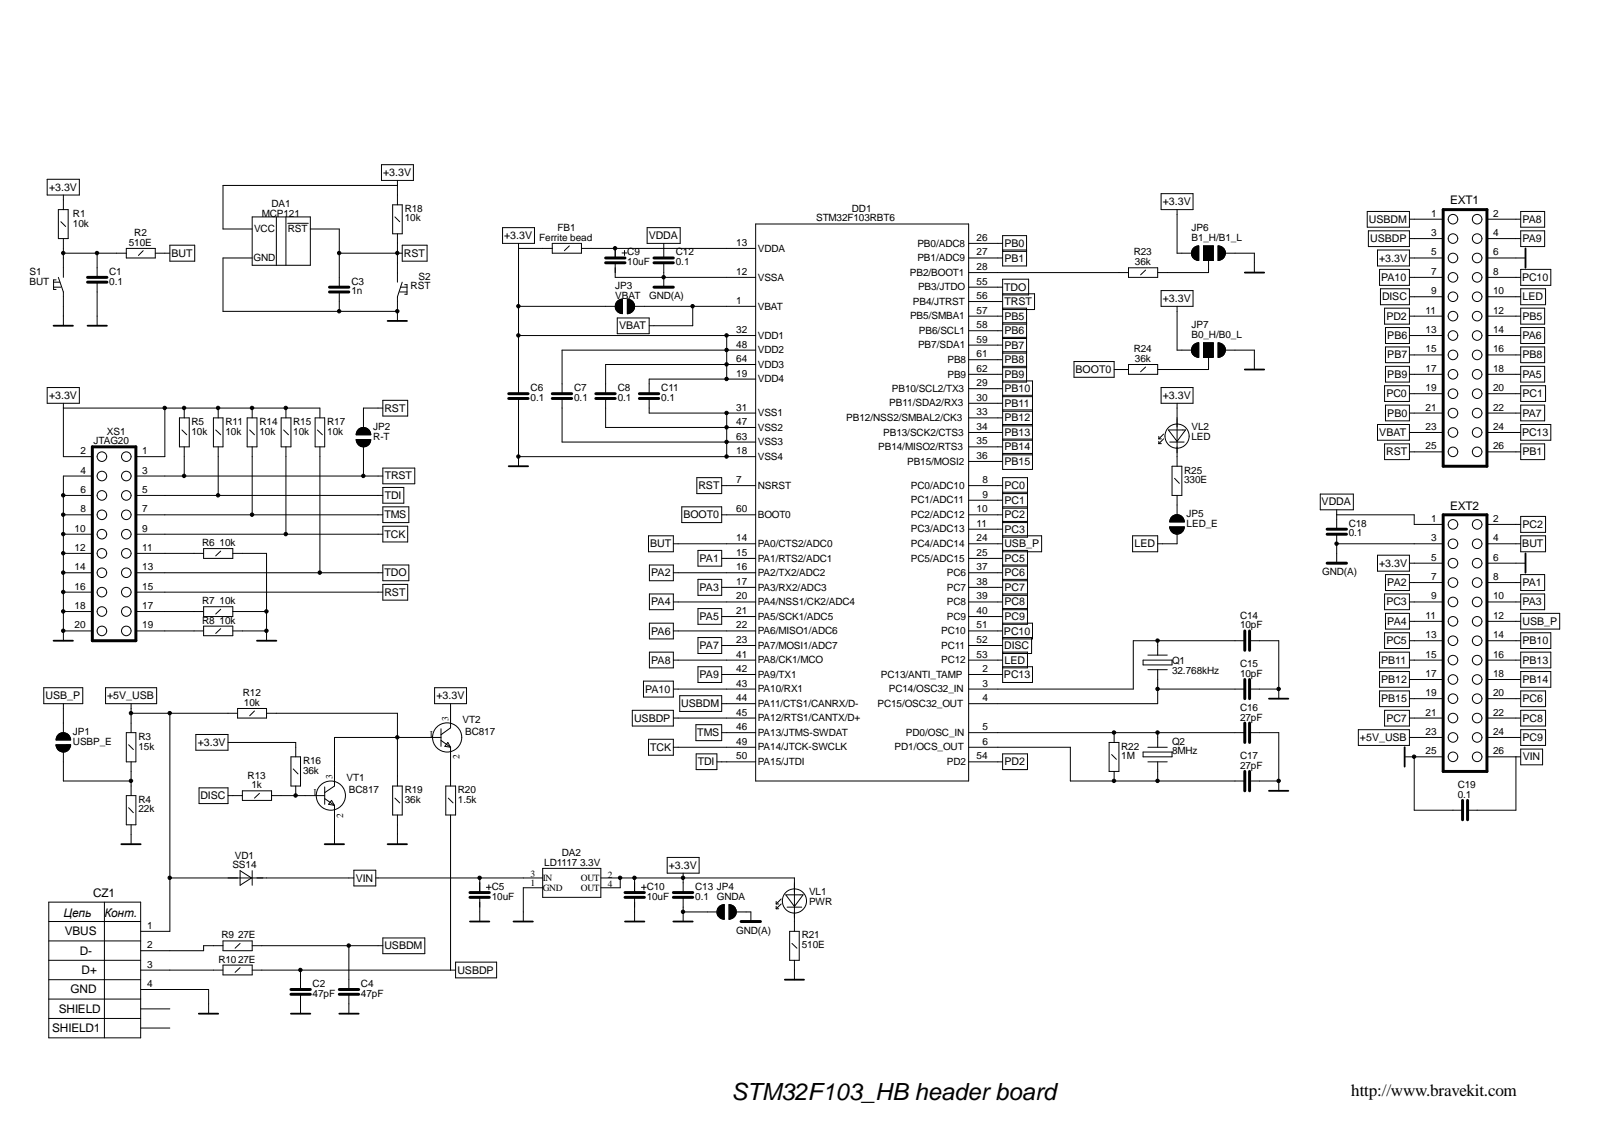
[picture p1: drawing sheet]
<svg xmlns="http://www.w3.org/2000/svg" width="297mm" height="210mm" viewBox="0 0 297 210" stroke-linecap="round" stroke-linejoin="round" font-family="sans-serif">
<g fill="none" stroke="#000" stroke-width=".19">
<path d="M8.8 33.3h5.9v2.9h-5.9zM10.8 38.9h1.9v5.4h-1.9zM11.8 36.2v2.7M70.8 30.6h5.9v2.9h-5.9zM72.9 38h1.8v5.4h-1.8zM73.8 33.5v4.5M73.8 34.4h-32.4v8.1h5.4M215.6 35.9h5.9v3h-5.9zM218.5 38.9v8.1h2.7M253.8 39.2h7.9v3h-7.9zM282.3 39.2h4.5v3h-4.5zM9.9 52.4h1.2"/>
<path d="M9.9 53.3h1.4M10.4 51.9h-.5v1.8h.5M10.8 51.5l1 2.7v6.3M11.3 41.1l.9 .9M11.8 44.3v7.2M11.8 47h11.6M18 47v4.5M18 52.4v8.1M23.4 46.1h5.4v1.8h-5.4zM26.6 46.5l-.9 .9M28.8 47h2.7M31.5 45.5h4.6v3h-4.6z"/>
<path d="M46.8 47.9h-5.4v9.9h32.4M46.8 40.3h10.8v8.9h-10.8zM51.3 40.3v8.9M53.1 40.3v8.9M53.4 41.4h3.8M57.6 42.5h5.4v10.8M63 47h11.7M63 54.2v3.6M73.3 40.3l.9 .8M73.8 43.4v9M74.2 54.2h1.4M74.4 53.3h1.2"/>
<path d="M74.7 45.5h4.6v3h-4.6zM74.7 52.4l-.9 2.7v4.5M75.1 52.8h.5v1.8h-.5M93.3 42.2h5.9v3h-5.9zM96.3 45.2v27.9M96.3 46.1h6.2M96.3 56.9h17.9M102.5 45.2h5.4v1.8h-5.4zM105.7 45.6l-.9 .9M107.9 46.1h32.4M114.2 48.8v2.7h26.1M114.2 46.1v1.8"/>
<path d="M114.6 59h5.9v2.9h-5.9zM114.6 55.9l1-.4v2.7a1.32 1.32 0 0 1-1.3-.8 1.32 1.32 0 0 1 .3-1.5zM115.5 46.9h.9M115.6 55.5a1.35 1.35 0 0 0-1.4 1.4 1.35 1.35 0 0 0 1.4 1.3v-2.7M115.9 46.5v.9M116.5 55.5a1.35 1.35 0 0 1 1.3 1.4 1.35 1.35 0 0 1-1.3 1.3v-2.7M116.5 55.5a1.38 1.38 0 0 1 1.3 1.4 1.38 1.38 0 0 1-1.3 1.4zM117.8 56.9h22.5M120.1 42.2h6.2v3h-6.2zM123.2 45.2v2.7M123.2 48.8v4.5M128.6 56.9v3.6h-8.1"/>
<path d="M140.3 41.6h39.5v103.3h-39.5zM179.8 47.9h6.3M179.8 50.6h29.7M179.8 58.7h6.3M179.8 53.3h6.3M179.8 45.2h6.3M179.8 56h6.3M186.1 57.2h4.5v13.7h-4.5M186.1 46.4h4.5M186.1 43.7h4.5v5.7h-4.5zM186.1 54.7h4.9v-2.9h-4.9v35.3h5.6v-16.4h-5.6M186.1 59.9h4.5"/>
<path d="M186.1 54.5h6v2.9h-6M186.1 46.7h4.5M209.5 49.7h5.4v1.8h-5.4zM212.7 50.1l-1 .9M215.6 53.9h5.9v3h-5.9zM218.5 56.9v8.1h2.7M221.6 46l.5-.3 .4-.1v2.7a1.34 1.34 0 0 1-1.2-.8 1.34 1.34 0 0 1 .3-1.5zM221.7 45.9l.8-.3v2.7a1.36 1.36 0 0 1-1.2-.9 1.36 1.36 0 0 1 .4-1.5zM223.4 45.6h1.9v2.7h-1.9zM224.4 48.3v2.3h-9.5M226.1 45.6a1.35 1.35 0 0 1 1.4 1.4 1.35 1.35 0 0 1-1.4 1.3zM227.5 47h5.4v3.6"/>
<path d="M254 42.8h7.7v3h-7.7zM255.7 46.4h6v3h-6zM256.1 50h5.6v3h-5.6zM256.3 53.6h5.4v3h-5.4zM257 57.2h4.7v3h-4.7zM261.7 47.9h6.2M261.7 51.5h6.2M261.7 58.7h6.2M261.7 40.7h6.2M261.7 44.3h6.2M261.7 55.1h6.2M276.1 47.9h7.1"/>
<path d="M276.1 51.5h6.2M276.1 58.7h6.2M276.1 40.7h6.2M276.1 44.3h6.2M276.1 55.1h6.2M282.3 57.2h4.5v3h-4.5zM282.3 50h5.6v3h-5.6zM282.3 42.8h4.5v3h-4.5zM282.3 53.6h4.6v3h-4.6zM8.8 71.9h5.9v2.9h-5.9zM11.8 74.8v10h5.3M11.8 75.7h47.6v1.9"/>
<path d="M30.6 75.7v9.1h-5.4M33.3 77.6h1.8v5.3h-1.8zM33.8 79.8l.9 .9M34.2 75.7v1.9M39.6 77.6h1.8v5.3h-1.8zM40 79.8l1 .9M40.5 75.7v1.9M45.9 77.6h1.8v5.3h-1.8zM46.4 79.8l.8 .9M46.8 75.7v1.9M52.2 77.6h1.8v5.3h-1.8zM52.7 79.8l.8 .9"/>
<path d="M53.1 75.7v1.9M58.5 77.6h1.8v5.3h-1.8zM58.9 79.8l1 .9M66.4 79.8a1.38 1.38 0 0 1 1.5-.4 1.38 1.38 0 0 1 .9 1.3h-2.7zM66.7 79.6a1.36 1.36 0 0 1 2.1 1.1h-2.7l.1-.4zM71.1 75.7h-3.6v3.6M71.1 74.3h4.6v2.9h-4.6zM96.3 74v12.5M96.3 62.3h44M104.3 74v8h36M112.4 74v5.3h27.9M120.5 74v2.7h19.8"/>
<path d="M134.9 62.3v8.1M134.9 76.7v8.1M140.3 65h-36v8.1M140.3 67.6h-27.9v5.5M140.3 70.4h-19.8v2.7M179.8 74.8h6.3M179.8 69.5h6.3M179.8 77.6h6.3M179.8 64.1h6.3M179.8 72.1h6.3M179.8 66.8h6.3M179.8 61.4h6.3"/>
<path d="M186.1 78.8h5.6M186.1 68h4.5M186.1 60.2h4.5M186.1 73.4h5.6M186.1 76.3h5.6M186.1 62.6h4.5M186.1 65.5h4.5M186.1 76.1h5.6M186.1 79h5.6M186.1 73.6h5.6M186.1 65.3h4.5M186.1 68.2h4.5"/>
<path d="M186.1 62.8h4.5M199.4 67.1h7.4v2.9h-7.4zM206.8 68.6h2.7M209.5 67.6h5.4v1.9h-5.4zM212.7 68.1l-1 .9M215.6 71.9h5.9v2.9h-5.9zM216.9 79.8h3.2l-1.6 2.1zM218.5 74.8v11.7M221.6 64l.9-.4v2.7a1.35 1.35 0 0 1-1.2-.8 1.35 1.35 0 0 1 .3-1.5zM222.5 66.3v-2.7a1.35 1.35 0 0 0-1.3 1.4 1.35 1.35 0 0 0 1.3 1.3M223.4 63.6h1.9v2.7h-1.9zM224.4 66.3v2.3h-9.5"/>
<path d="M226.1 63.6a1.35 1.35 0 0 1 1.4 1.4 1.35 1.35 0 0 1-1.4 1.3zM226.1 66.3v-2.7a1.35 1.35 0 0 1 1.4 1.4 1.35 1.35 0 0 1-1.4 1.3M227.5 65h5.4v3.6M255.7 78.8h6v2.9h-6zM257 71.6h4.7v2.9h-4.7zM257.2 60.8h4.5v3h-4.5zM257.2 64.4h4.5v2.9h-4.5zM257.2 68h4.5v2.9h-4.5zM257.2 75.2h4.5v2.9h-4.5zM261.7 73.1h6.2M261.7 69.5h6.2M261.7 62.3h6.2"/>
<path d="M261.7 76.7h6.2M261.7 65.9h6.2M276.1 73.1h6.2M276.1 69.5h6.2M276.1 62.3h6.2M276.1 76.7h6.2M276.1 65.9h6.2M282.3 78.8h5.6v2.9h-5.6zM282.3 71.6h4.6v2.9h-4.6zM282.3 68h4.5v2.9h-4.5zM282.3 60.8h4.5v3h-4.5zM282.3 64.4h4.5v2.9h-4.5z"/>
<path d="M282.3 75.2h4.5v2.9h-4.5zM11.8 95.5h5.3M11.8 91.9h5.3M11.8 99.1h5.3M17.1 88.3h-5.3v30.6M25.2 88.3h45.9M25.2 95.5h45.9M25.2 91.9h45.9M25.2 99.1h45.9M34.2 82.9v5.4M40.5 82.9v9M46.8 82.9v12.6"/>
<path d="M53.1 82.9v16.2M59.4 82.9v23.4M66.1 81.6h2.7a1.36 1.36 0 0 1-1.3 1.3 1.36 1.36 0 0 1-1.4-1.3zM66.1 81.6h2.7a1.35 1.35 0 0 1-1.3 1.3 1.35 1.35 0 0 1-1.4-1.3zM67.5 82.9v5.4M71.1 86.9h5.9v2.9h-5.9zM71.1 90.5h3.9v2.9h-3.9zM71.1 94.1h4.8v2.9h-4.8zM71.1 97.7h4.6v2.9h-4.6zM96.3 84.8h44M120.4 99.4h4.6v3h-4.6zM126.6 94.1h7.4v2.9h-7.4z"/>
<path d="M129.4 88.6h4.6v3h-4.6zM134 95.5h6.3M134 90.1h6.3M179.8 95.5h6.3M179.8 90.1h6.3M179.8 80.3h6.3M179.8 82.9h6.3M179.8 85.6h6.3M179.8 98.2h6.3M179.8 92.8h6.3M186.1 94.1h4.7M186.1 97h4.7"/>
<path d="M186.1 99.7h4.7v-11.1h-4.7v38.1h5.6v-3h-5.6M186.1 91.6h4.7M186.1 81.7h5.6M186.1 99.4h7.3v3h-7.3M186.1 84.2h5.6M186.1 96.8h4.7M186.1 91.4h4.7M186.1 94.3h4.7M186.1 81.5h5.6M186.1 84.4h5.6M210.3 99.4h4.6v3h-4.6zM215.1 82.3h.5"/>
<path d="M215.1 81v.4M215.1 81.9v.4M215.1 81.4h.5M216 81.4l-.9 .9M216 80.6l-.9 .8M217.1 97.8h2.8a1.38 1.38 0 0 1-1.4 1.3 1.38 1.38 0 0 1-1.4-1.3zM217.2 97.8h2.7a1.35 1.35 0 0 1-1.4 1.3 1.35 1.35 0 0 1-1.3-1.3zM217.2 82h2.6M217.5 96a1.38 1.38 0 0 1 1.5-.4 1.38 1.38 0 0 1 .9 1.3h-2.7zM217.6 86.5h1.8v5.4h-1.8zM217.7 95.8a1.36 1.36 0 0 1 2.2 1.1h-2.7v-.5zM218.1 88.8l.8 .9"/>
<path d="M218.5 99.1v1.8h-3.6M218.5 91.9v3.6M245.1 91.7h6.1v2.9h-6.1zM248.2 94.6v3.6M248.2 99.1v5.4M248.2 95.5h14.3v1.8h5.4M257 82.4h4.7v2.9h-4.7zM261.7 83.9h6.2M261.7 80.3h6.2M276.1 83.9h6.2M276.1 80.3h6.2M276.1 97.3h6.2"/>
<path d="M282.3 82.4h4.5v2.9h-4.5zM282.3 95.8h4.6v3h-4.6zM282.3 99.4h4.6v3h-4.6zM11.8 117.1h5.3M11.8 113.5h5.3M11.8 102.7h5.3M11.8 106.3h5.3M11.8 109.9h5.3M25.2 117.1h12.6M25.2 113.5h12.6M25.2 102.7h12.6M25.2 106.3h45.9"/>
<path d="M25.2 109.9h45.9M37.8 101.8h5.4v1.8h-5.4zM37.8 112.6h5.4v1.8h-5.4zM37.8 116.2h5.4v1.8h-5.4zM41 116.7l-1 .9M41 102.3l-1 .9M41 113.1l-1 .9M43.2 102.7h6.3v16.2M43.2 117.1h6.3M43.2 113.5h6.3M71.1 104.9h4.8v2.9h-4.8zM71.1 108.5h4.6v2.9h-4.6z"/>
<path d="M120.6 104.9h4.4v2.9h-4.4zM120.6 110.2h4.4v3h-4.4zM120.6 115.7h4.4v2.9h-4.4zM125 100.9h15.3M125 117.1h15.3M125 106.3h15.3M125 111.7h15.3M129.6 102.2h4.4v2.9h-4.4zM129.6 107.5h4.4v3h-4.4zM129.6 112.9h4.4v3h-4.4zM129.6 118.3h4.4v3h-4.4zM134 119.8h6.3"/>
<path d="M134 114.4h6.3M134 109h6.3M134 103.6h6.3M179.8 100.9h6.3M179.8 117.1h6.3M179.8 106.3h6.3M179.8 111.7h6.3M179.8 119.8h6.3M179.8 114.4h6.3M179.8 109h6.3M179.8 103.6h6.3M186.1 104.9h4.7"/>
<path d="M186.1 107.8h4.7M186.1 110.2h4.7M186.1 113.2h4.7M186.1 118.3h5.4v3h-5.4M186.1 112.9h4.7M186.1 102.2h4.7v13.7h-4.7M186.1 107.5h4.7M186.1 110.5h4.7M186.1 105.1h4.7M186.1 115.7h5.6v2.9h-5.6M214.9 118.9v2.7M231.1 118.9h-20.7v9h-30.6"/>
<path d="M232 118.9h5.4v10.8M248.2 100.9h19.7M255.7 103h6v3h-6zM257 110.2h4.7v3h-4.7zM257 117.4h4.7v3h-4.7zM257.2 106.6h4.5v3h-4.5zM257.2 113.8h4.5v3h-4.5zM261.7 104.5h6.2M261.7 111.7h6.2M261.7 118.9h6.2M261.7 115.3h6.2M261.7 108.1h6.2"/>
<path d="M276.1 100.9h6.2M276.1 104.5h7.1M276.1 111.7h6.2M276.1 118.9h6.2M276.1 115.3h6.2M276.1 108.1h6.2M282.3 110.2h4.5v3h-4.5zM282.3 106.6h4.5v3h-4.5zM282.3 113.8h7.3v3h-7.3zM282.3 117.4h5.6v3h-5.6zM8.1 127.6h7.3v3h-7.3zM10.4 138.3l2.7-.1a1.38 1.38 0 0 1-1.3 1.4 1.38 1.38 0 0 1-1.4-1.3z"/>
<path d="M10.7 136.5a1.35 1.35 0 0 1 1.5-.4 1.35 1.35 0 0 1 .9 1.2h-2.7zM11.8 130.6v5.4M11.8 139.6v5.3h12.5M13.1 137.3h-2.7a1.35 1.35 0 0 1 1.4-1.3 1.35 1.35 0 0 1 1.3 1.3M13.1 138.2h-2.7a1.35 1.35 0 0 0 1.4 1.4 1.35 1.35 0 0 0 1.3-1.4M19.6 127.6h9.5v3h-9.5zM23.4 136h1.8v5.4h-1.8zM23.9 138.2l.9 .9M24.3 130.6v5.4M24.3 132.4h19.8M31.5 132.4v40.4h-5.4M36.4 136.3h5.9v2.9h-5.9z"/>
<path d="M42.3 137.8h12.6v2.7M44.1 131.5h5.4v1.8h-5.4zM47.2 132l-.8 .8M49.5 132.4h24.3v13.5M80.7 127.6h5.9v3h-5.9zM81.9 136.9h-19.8v9l-1.8 1.2M81.9 137.4l1.7 1.3M81.9 135.3v3.2M83.1 137.8l.5 .9-1-.2zM83.6 130.6v4.5l-1.7 1.3M83.6 138.7v7.2M117.4 131.8h7.6v2.9h-7.6z"/>
<path d="M119.5 126.4h5.5v3h-5.5zM120.4 137.2h4.6v3h-4.6zM120.6 121h4.4v3h-4.4zM125 138.7h15.3M125 133.3h15.3M125 127.9h15.3M125 122.5h15.3M126.2 129.1h7.8v2.9h-7.8zM129.2 134.5h4.8v3h-4.8zM129.2 139.9h3.9v2.9h-3.9zM129.6 123.7h4.4v3h-4.4zM134 130.6h6.3"/>
<path d="M134 136h6.3M134 125.2h6.3M179.8 138.7h18.9v6.2h32.4M179.8 122.5h6.3M179.8 136h51.3M179.8 125.2h6.3M186.1 121h4.7v3h-4.7M186.1 139.9h4.7v2.9h-4.7zM205.9 137.8h1.8v5.4h-1.8zM206.8 136v1.8M212.2 122.5h5.4v.9h-5.4zM212.2 139.6h5.4v.9h-5.4z"/>
<path d="M213.1 138.7h3.6M213.1 121.6h3.6M213.1 124.3h3.6M214.9 124.3v6.3h-35.1M214.9 136v2.7M214.9 127.9h16.2M232 136h5.4v10.8M232 127.9h5.4M252.2 135.4h9.5v2.9h-9.5zM256.1 121h5.6v3h-5.6zM256.1 124.6h5.6v3h-5.6zM256.1 128.2h5.6v2.9h-5.6z"/>
<path d="M257 131.8h4.7v2.9h-4.7zM261.7 136.9h6.2M261.7 133.3h6.2M261.7 122.5h6.2M261.7 129.7h6.2M261.7 126.1h6.2M276.1 136.9h6.2M276.1 133.3h6.2M276.1 122.5h6.2M276.1 129.7h6.2M276.1 126.1h6.2M282.3 131.8h4.6v2.9h-4.6z"/>
<path d="M282.3 121h5.6v3h-5.6zM282.3 124.6h5.6v3h-5.6zM282.3 128.2h4.6v2.9h-4.6zM282.3 135.4h4.6v2.9h-4.6zM282.3 139h4.1v2.9h-4.1zM23.4 147.7h1.8v5.4h-1.8zM23.9 149.9l.9 .9M24.3 141.4v6.3M24.3 153.1v3.6M37 146.2h5.3v2.9h-5.3zM42.3 147.7h2.7M45 146.8h5.4v1.7h-5.4z"/>
<path d="M48.2 147.2l-1 .9M50.4 147.7h9.9M54 140.5h1.8v5.4h-1.8zM54.4 142.7l.9 .9M54.9 145.9v1.8M60.3 148.2l1.8 1.3M60.3 146v3.3M61.5 148.5l.6 1-1.1-.2zM62.1 149.5v7.2M72.9 145.9h1.8v5.4h-1.8zM73.3 148.1l.9 .9M73.8 151.3v5.4"/>
<path d="M82.8 145.9h1.8v5.4h-1.8zM83.2 148.1l.9 .9M83.6 151.3v28.7M123.9 159.1h5.9v3h-5.9zM133.1 141.4h7.2M179.8 141.4h6.3M206.4 140l.9 .9M206.8 143.2v1.7M213.1 141.4h3.6M214.9 141.4v3.5M232 144.9h5.4M260.8 140.5h7.1"/>
<path d="M262.5 140.5v9.9h9M276.1 140.5h6.2M281.4 140.5v9.9h-8.9M9.1 174.6h17M9.1 178.2h17M9.1 167.4h17v25.2h-17zM9.1 171h17M19.4 167.4v25.2M31.5 162.9h34.2M41.4 175.5h-3.6v.9h-11.7M41.4 174.6h5.4v1.8h-5.4zM41.4 179.1h5.4v1.8h-5.4z"/>
<path d="M44.6 179.6l-1 .9M44.6 161.6l2.1 1.3-2.1 1.4zM44.6 175.1l-1 .9M46.8 175.5h24.3M46.8 161.6v2.7M64.8 175.5v8.1M65.7 161.5h4.1v2.9h-4.1zM69.8 162.9h30.9M71.1 174.1h7.8v2.9h-7.8zM84.6 178.6h7.6v2.9h-7.6zM89.1 162.9v2.8M89.1 166.5v4.5"/>
<path d="M90.3 164.7h.9M90.8 164.2v.9M100.7 164.8h-3.5v6.2M100.7 161.2h10.8v5.3h-10.8zM111.5 162.9h36v9.9M115.1 162.9v1.9h-3.6M117.8 162.9v2.8M117.8 166.5v4.5M119.1 164.7h.9M119.5 164.2v.9M126.8 162.1v3.6M126.8 166.5v4.5"/>
<path d="M126.8 169.2h6.3M133.3 168.4l.7-.4 .4-.1v2.7a1.36 1.36 0 0 1-1.1-2.2zM133.5 168.3l.5-.3 .4-.1v2.7a1.35 1.35 0 0 1-1.2-.8 1.35 1.35 0 0 1 .3-1.5zM135.3 167.9a1.35 1.35 0 0 1 1.4 1.3 1.35 1.35 0 0 1-1.4 1.4zM135.4 167.9a1.36 1.36 0 0 1 1.3 1.3 1.36 1.36 0 0 1-1.3 1.4zM136.7 169.2h2.7v1.8M144.1 168.7h.5M144.1 167.3v.5M144.1 168.2v.5M144.1 167.8h.5M145 167.8l-.9 .9M145 166.8l-.9 1"/>
<path d="M145.9 166.1h3.2l-1.6 2.1zM146.1 168.4h2.7M146.6 172.8h1.8v5.4h-1.8zM147 175.1l1 .9M147.5 178.2v3.6M9.1 189h17M9.1 181.8h17M9.1 185.4h17M26.1 183.6h12.6v4.5M26.1 180h15.3M26.1 187.2h5.4M26.1 190.8h5.4"/>
<path d="M46.8 180h37.8M55.8 180v3.6M55.8 184.5v3.6M64.8 184.5v3.6"/>
<circle cx="11.7" cy="47" r=".32"/>
<circle cx="18" cy="47" r=".32"/>
<circle cx="63" cy="47" r=".32"/>
<circle cx="63" cy="57.8" r=".32"/>
<circle cx="73.8" cy="47" r=".32"/>
<circle cx="73.8" cy="57.8" r=".32"/>
<circle cx="96.2" cy="56.8" r=".32"/>
<circle cx="114.2" cy="46.1" r=".32"/>
<circle cx="123.2" cy="51.5" r=".32"/>
<circle cx="128.6" cy="56.8" r=".32"/>
<circle cx="269.7" cy="51.5" r=".89"/>
<circle cx="269.7" cy="58.7" r=".89"/>
<circle cx="269.7" cy="44.3" r=".89"/>
<circle cx="269.7" cy="40.7" r=".89"/>
<circle cx="269.7" cy="55.1" r=".89"/>
<circle cx="269.7" cy="47.9" r=".89"/>
<circle cx="274.2" cy="58.7" r=".89"/>
<circle cx="274.2" cy="51.5" r=".89"/>
<circle cx="274.2" cy="55.1" r=".89"/>
<circle cx="274.2" cy="44.3" r=".89"/>
<circle cx="274.2" cy="40.7" r=".89"/>
<circle cx="274.2" cy="47.9" r=".89"/>
<circle cx="30.6" cy="75.7" r=".32"/>
<circle cx="34.2" cy="75.7" r=".32"/>
<circle cx="40.5" cy="75.7" r=".32"/>
<circle cx="46.8" cy="75.7" r=".32"/>
<circle cx="53.1" cy="75.7" r=".32"/>
<circle cx="96.2" cy="62.2" r=".32"/>
<circle cx="134.9" cy="79.3" r=".32"/>
<circle cx="134.9" cy="76.6" r=".32"/>
<circle cx="134.9" cy="70.3" r=".32"/>
<circle cx="134.9" cy="67.6" r=".32"/>
<circle cx="134.9" cy="62.2" r=".32"/>
<circle cx="134.9" cy="65" r=".32"/>
<circle cx="269.7" cy="62.3" r=".89"/>
<circle cx="269.7" cy="73.1" r=".89"/>
<circle cx="269.7" cy="76.7" r=".89"/>
<circle cx="269.7" cy="65.9" r=".89"/>
<circle cx="269.7" cy="69.5" r=".89"/>
<circle cx="274.2" cy="73.1" r=".89"/>
<circle cx="274.2" cy="62.3" r=".89"/>
<circle cx="274.2" cy="65.9" r=".89"/>
<circle cx="274.2" cy="76.7" r=".89"/>
<circle cx="274.2" cy="69.5" r=".89"/>
<circle cx="11.7" cy="95.5" r=".32"/>
<circle cx="11.7" cy="91.9" r=".32"/>
<circle cx="11.7" cy="99.1" r=".32"/>
<circle cx="18.9" cy="99.1" r=".89"/>
<circle cx="18.9" cy="91.9" r=".89"/>
<circle cx="18.9" cy="84.7" r=".89"/>
<circle cx="18.9" cy="88.3" r=".89"/>
<circle cx="18.9" cy="95.5" r=".89"/>
<circle cx="23.4" cy="99.1" r=".89"/>
<circle cx="23.4" cy="88.3" r=".89"/>
<circle cx="23.4" cy="84.7" r=".89"/>
<circle cx="23.4" cy="91.9" r=".89"/>
<circle cx="23.4" cy="95.5" r=".89"/>
<circle cx="34.2" cy="88.3" r=".32"/>
<circle cx="40.5" cy="91.9" r=".32"/>
<circle cx="46.8" cy="95.5" r=".32"/>
<circle cx="53.1" cy="99.1" r=".32"/>
<circle cx="67.5" cy="88.3" r=".32"/>
<circle cx="96.2" cy="84.7" r=".32"/>
<circle cx="134.9" cy="84.7" r=".32"/>
<circle cx="134.9" cy="82" r=".32"/>
<circle cx="218.5" cy="80.9" r="2.25"/>
<circle cx="269.7" cy="83.9" r=".89"/>
<circle cx="269.7" cy="80.3" r=".89"/>
<circle cx="269.7" cy="97.3" r=".89"/>
<circle cx="274.2" cy="80.3" r=".89"/>
<circle cx="274.2" cy="97.3" r=".89"/>
<circle cx="274.2" cy="83.9" r=".89"/>
<circle cx="11.7" cy="109.9" r=".32"/>
<circle cx="11.7" cy="102.7" r=".32"/>
<circle cx="11.7" cy="113.5" r=".32"/>
<circle cx="11.7" cy="117.1" r=".32"/>
<circle cx="11.7" cy="106.3" r=".32"/>
<circle cx="18.9" cy="106.3" r=".89"/>
<circle cx="18.9" cy="109.9" r=".89"/>
<circle cx="18.9" cy="102.7" r=".89"/>
<circle cx="18.9" cy="117.1" r=".89"/>
<circle cx="18.9" cy="113.5" r=".89"/>
<circle cx="23.4" cy="109.9" r=".89"/>
<circle cx="23.4" cy="106.3" r=".89"/>
<circle cx="23.4" cy="117.1" r=".89"/>
<circle cx="23.4" cy="102.7" r=".89"/>
<circle cx="23.4" cy="113.5" r=".89"/>
<circle cx="49.5" cy="117.1" r=".32"/>
<circle cx="49.5" cy="113.5" r=".32"/>
<circle cx="59.4" cy="106.3" r=".32"/>
<circle cx="214.9" cy="118.9" r=".32"/>
<circle cx="248.1" cy="100.9" r=".32"/>
<circle cx="269.7" cy="104.5" r=".89"/>
<circle cx="269.7" cy="111.7" r=".89"/>
<circle cx="269.7" cy="115.3" r=".89"/>
<circle cx="269.7" cy="100.9" r=".89"/>
<circle cx="269.7" cy="118.9" r=".89"/>
<circle cx="269.7" cy="108.1" r=".89"/>
<circle cx="274.2" cy="104.5" r=".89"/>
<circle cx="274.2" cy="115.3" r=".89"/>
<circle cx="274.2" cy="111.7" r=".89"/>
<circle cx="274.2" cy="100.9" r=".89"/>
<circle cx="274.2" cy="118.9" r=".89"/>
<circle cx="274.2" cy="108.1" r=".89"/>
<circle cx="24.3" cy="132.3" r=".32"/>
<circle cx="31.5" cy="132.3" r=".32"/>
<circle cx="73.8" cy="136.8" r=".32"/>
<circle cx="83" cy="136.9" r="2.71"/>
<circle cx="206.8" cy="135.9" r=".32"/>
<circle cx="214.9" cy="135.9" r=".32"/>
<circle cx="214.9" cy="127.9" r=".32"/>
<circle cx="237.4" cy="127.9" r=".32"/>
<circle cx="269.7" cy="126.1" r=".89"/>
<circle cx="269.7" cy="129.7" r=".89"/>
<circle cx="269.7" cy="133.3" r=".89"/>
<circle cx="269.7" cy="122.5" r=".89"/>
<circle cx="269.7" cy="136.9" r=".89"/>
<circle cx="274.2" cy="126.1" r=".89"/>
<circle cx="274.2" cy="133.3" r=".89"/>
<circle cx="274.2" cy="136.9" r=".89"/>
<circle cx="274.2" cy="129.7" r=".89"/>
<circle cx="274.2" cy="122.5" r=".89"/>
<circle cx="24.3" cy="144.9" r=".32"/>
<circle cx="54.9" cy="147.6" r=".32"/>
<circle cx="61.4" cy="147.7" r="2.71"/>
<circle cx="206.8" cy="144.9" r=".32"/>
<circle cx="214.9" cy="144.9" r=".32"/>
<circle cx="237.4" cy="144.9" r=".32"/>
<circle cx="262.5" cy="140.4" r=".32"/>
<circle cx="269.7" cy="140.5" r=".89"/>
<circle cx="274.2" cy="140.5" r=".89"/>
<circle cx="31.5" cy="162.9" r=".32"/>
<circle cx="64.7" cy="175.5" r=".32"/>
<circle cx="89" cy="162.9" r=".32"/>
<circle cx="115.1" cy="162.9" r=".32"/>
<circle cx="117.8" cy="162.9" r=".32"/>
<circle cx="126.8" cy="169.2" r=".32"/>
<circle cx="126.8" cy="162.9" r=".32"/>
<circle cx="147.5" cy="167.2" r="2.25"/>
<circle cx="55.8" cy="180" r=".32"/>
</g>
<g fill="#000">
<path d="M114.6 55.9l1-.4v2.7a1.32 1.32 0 0 1-1.3-.8 1.32 1.32 0 0 1 .3-1.5z" fill-rule="evenodd"/>
<path d="M116.5 55.5a1.38 1.38 0 0 1 1.3 1.4 1.38 1.38 0 0 1-1.3 1.4z" fill-rule="evenodd"/>
<path d="M221.6 46l.5-.3 .4-.1v2.7a1.34 1.34 0 0 1-1.2-.8 1.34 1.34 0 0 1 .3-1.5z" fill-rule="evenodd"/>
<path d="M223.4 45.6h1.9v2.7h-1.9z" fill-rule="evenodd"/>
<path d="M226.1 45.6a1.35 1.35 0 0 1 1.4 1.4 1.35 1.35 0 0 1-1.4 1.3z" fill-rule="evenodd"/>
<path d="M221.6 64l.9-.4v2.7a1.35 1.35 0 0 1-1.2-.8 1.35 1.35 0 0 1 .3-1.5z" fill-rule="evenodd"/>
<path d="M223.4 63.6h1.9v2.7h-1.9z" fill-rule="evenodd"/>
<path d="M226.1 63.6a1.35 1.35 0 0 1 1.4 1.4 1.35 1.35 0 0 1-1.4 1.3z" fill-rule="evenodd"/>
<path d="M66.1 81.6h2.7a1.36 1.36 0 0 1-1.3 1.3 1.36 1.36 0 0 1-1.4-1.3z" fill-rule="evenodd"/>
<path d="M66.4 79.8a1.38 1.38 0 0 1 1.5-.4 1.38 1.38 0 0 1 .9 1.3h-2.7z" fill-rule="evenodd"/>
<path d="M217.1 97.8h2.8a1.38 1.38 0 0 1-1.4 1.3 1.38 1.38 0 0 1-1.4-1.3z" fill-rule="evenodd"/>
<path d="M217.5 96a1.38 1.38 0 0 1 1.5-.4 1.38 1.38 0 0 1 .9 1.3h-2.7z" fill-rule="evenodd"/>
<path d="M10.4 138.3l2.7-.1a1.38 1.38 0 0 1-1.3 1.4 1.38 1.38 0 0 1-1.4-1.3z" fill-rule="evenodd"/>
<path d="M10.7 136.5a1.35 1.35 0 0 1 1.5-.4 1.35 1.35 0 0 1 .9 1.2h-2.7z" fill-rule="evenodd"/>
<path d="M133.5 168.3l.5-.3 .4-.1v2.7a1.35 1.35 0 0 1-1.2-.8 1.35 1.35 0 0 1 .3-1.5z" fill-rule="evenodd"/>
<path d="M135.4 167.9a1.36 1.36 0 0 1 1.3 1.3 1.36 1.36 0 0 1-1.3 1.4z" fill-rule="evenodd"/>
<circle cx="11.7" cy="47" r=".32"/>
<circle cx="18" cy="47" r=".32"/>
<circle cx="63" cy="47" r=".32"/>
<circle cx="63" cy="57.8" r=".32"/>
<circle cx="73.8" cy="47" r=".32"/>
<circle cx="73.8" cy="57.8" r=".32"/>
<circle cx="96.2" cy="56.8" r=".32"/>
<circle cx="114.2" cy="46.1" r=".32"/>
<circle cx="123.2" cy="51.5" r=".32"/>
<circle cx="128.6" cy="56.8" r=".32"/>
<circle cx="30.6" cy="75.7" r=".32"/>
<circle cx="34.2" cy="75.7" r=".32"/>
<circle cx="40.5" cy="75.7" r=".32"/>
<circle cx="46.8" cy="75.7" r=".32"/>
<circle cx="53.1" cy="75.7" r=".32"/>
<circle cx="96.2" cy="62.2" r=".32"/>
<circle cx="134.9" cy="79.3" r=".32"/>
<circle cx="134.9" cy="76.6" r=".32"/>
<circle cx="134.9" cy="70.3" r=".32"/>
<circle cx="134.9" cy="67.6" r=".32"/>
<circle cx="134.9" cy="62.2" r=".32"/>
<circle cx="134.9" cy="65" r=".32"/>
<circle cx="11.7" cy="95.5" r=".32"/>
<circle cx="11.7" cy="91.9" r=".32"/>
<circle cx="11.7" cy="99.1" r=".32"/>
<circle cx="34.2" cy="88.3" r=".32"/>
<circle cx="40.5" cy="91.9" r=".32"/>
<circle cx="46.8" cy="95.5" r=".32"/>
<circle cx="53.1" cy="99.1" r=".32"/>
<circle cx="67.5" cy="88.3" r=".32"/>
<circle cx="96.2" cy="84.7" r=".32"/>
<circle cx="134.9" cy="84.7" r=".32"/>
<circle cx="134.9" cy="82" r=".32"/>
<circle cx="11.7" cy="109.9" r=".32"/>
<circle cx="11.7" cy="102.7" r=".32"/>
<circle cx="11.7" cy="113.5" r=".32"/>
<circle cx="11.7" cy="117.1" r=".32"/>
<circle cx="11.7" cy="106.3" r=".32"/>
<circle cx="49.5" cy="117.1" r=".32"/>
<circle cx="49.5" cy="113.5" r=".32"/>
<circle cx="59.4" cy="106.3" r=".32"/>
<circle cx="214.9" cy="118.9" r=".32"/>
<circle cx="248.1" cy="100.9" r=".32"/>
<circle cx="24.3" cy="132.3" r=".32"/>
<circle cx="31.5" cy="132.3" r=".32"/>
<circle cx="73.8" cy="136.8" r=".32"/>
<circle cx="206.8" cy="135.9" r=".32"/>
<circle cx="214.9" cy="135.9" r=".32"/>
<circle cx="214.9" cy="127.9" r=".32"/>
<circle cx="237.4" cy="127.9" r=".32"/>
<circle cx="24.3" cy="144.9" r=".32"/>
<circle cx="54.9" cy="147.6" r=".32"/>
<circle cx="206.8" cy="144.9" r=".32"/>
<circle cx="214.9" cy="144.9" r=".32"/>
<circle cx="237.4" cy="144.9" r=".32"/>
<circle cx="262.5" cy="140.4" r=".32"/>
<circle cx="31.5" cy="162.9" r=".32"/>
<circle cx="64.7" cy="175.5" r=".32"/>
<circle cx="89" cy="162.9" r=".32"/>
<circle cx="115.1" cy="162.9" r=".32"/>
<circle cx="117.8" cy="162.9" r=".32"/>
<circle cx="126.8" cy="169.2" r=".32"/>
<circle cx="126.8" cy="162.9" r=".32"/>
<circle cx="55.8" cy="180" r=".32"/>
</g>
<g fill="none" stroke="#000" stroke-width=".34">
<path d="M72 59.6h3.6M231.1 50.6h3.6M283.2 46.1v3.6M9.9 60.5h3.6M16.3 60.5h3.6M231.1 68.6h3.6M94.4 86.5h3.6M9.9 118.9h3.6M47.7 118.9h3.6M283.2 102.7v3.6M235.6 129.7h3.6M260.8 138.7v3.6"/>
<path d="M22.5 156.7h3.6M60.3 156.7h3.6M72 156.7h3.6M235.6 146.8h3.6M87.2 171h3.6M95.3 171h3.6M116 171h3.6M125 171h3.6M36.9 188.1h3.6M54 188.1h3.6M63 188.1h3.6M145.7 181.8h3.6"/>
</g>
<g fill="none" stroke="#000" stroke-width=".55">
<path d="M267.9 38.9h8.2v47.6h-8.2zM16.3 51.5h3.6M16.3 52.4h3.6M61.2 53.3h3.6M61.2 54.2h3.6M112.4 47.9h3.6M112.4 48.8h3.6M121.4 53.3h3.6M121.4 47.9h3.6M121.4 48.8h3.6M94.4 73.1h3.6M94.4 74h3.6"/>
<path d="M102.5 73.1h3.6M102.5 74h3.6M110.6 73.1h3.6M110.6 74h3.6M118.7 73.1h3.6M118.7 74h3.6M17.1 82.9h8.1v36h-8.1zM246.4 98.2h3.6M246.4 99.1h3.6M267.9 95.5h8.2v47.7h-8.2zM231.1 117.1v3.6M232 117.1v3.6"/>
<path d="M246.4 104.5h3.6M231.1 126.1v3.6M231.1 134.2v3.6M232 126.1v3.6M232 134.2v3.6M231.1 143.2v3.6M232 143.2v3.6M271.5 148.5v3.6M272.5 148.5v3.6M87.2 165.7h3.6M87.2 166.5h3.6M116 165.7h3.6"/>
<path d="M116 166.5h3.6M125 165.7h3.6M125 166.5h3.6M137.6 171h3.6M54 183.6h3.6M54 184.5h3.6M63 183.6h3.6M63 184.5h3.6"/>
</g>
<text font-size="4.4" x="135.8" y="204.2">STM32F103_HB header board</text>
<text font-size="3.2" x="250.9" y="203.5">http://www.bravekit.com</text>
<g font-size="2.2">
<text x="269.2" y="37.9">EXT1</text>
<text x="269.2" y="94.6">EXT2</text>
<text x="17.3" y="166.5">CZ1</text>
<text x="11.8" y="170.1">Цепь</text>
<text x="12" y="173.6">VBUS</text>
<text x="19.4" y="170.1">Конт.</text>
<text x="14.8" y="177.2">D-</text>
<text x="13.1" y="184.4">GND</text>
<text x="15.2" y="180.8">D+</text>
<text x="9.7" y="191.6">SHIELD1</text>
<text x="10.9" y="188">SHIELD</text>
</g>
<g font-size="2">
<text x="9.1" y="35.4">+3.3V</text>
<text x="71.1" y="32.7">+3.3V</text>
<text x="215.9" y="38.1">+3.3V</text>
<text x="254.1" y="41.4">USBDM</text>
<text x="282.7" y="41.4">PA8</text>
<text x="31.8" y="47.6">BUT</text>
<text x="75" y="47.6">RST</text>
<text x="93.6" y="44.4">+3.3V</text>
<text x="120.4" y="44.4">VDDA</text>
<text x="186.5" y="45.8">PB0</text>
<text x="254.4" y="45">USBDP</text>
<text x="282.7" y="45">PA9</text>
<text x="186.4" y="53.9">TDO</text>
<text x="186.5" y="48.6">PB1</text>
<text x="256" y="48.6">+3.3V</text>
<text x="256.4" y="52.2">PA10</text>
<text x="282.6" y="52.2">PC10</text>
<text x="186.5" y="59.3">PB5</text>
<text x="186.5" y="56.6">TRST</text>
<text x="215.9" y="56">+3.3V</text>
<text x="256.6" y="55.8">DISC</text>
<text x="257.4" y="59.3">PD2</text>
<text x="282.7" y="59.3">PB5</text>
<text x="282.7" y="55.8">LED</text>
<text x="114.9" y="61.1">VBAT</text>
<text x="186.5" y="64.7">PB7</text>
<text x="186.5" y="62">PB6</text>
<text x="257.6" y="62.9">PB6</text>
<text x="282.7" y="62.9">PA6</text>
<text x="186.5" y="70.1">PB9</text>
<text x="186.5" y="67.4">PB8</text>
<text x="199.7" y="69.2">BOOT0</text>
<text x="257.6" y="70.1">PB9</text>
<text x="257.6" y="66.5">PB7</text>
<text x="282.7" y="70.1">PA5</text>
<text x="282.7" y="66.5">PB8</text>
<text x="9.1" y="74">+3.3V</text>
<text x="71.4" y="76.4">RST</text>
<text x="186.5" y="75.5">PB11</text>
<text x="186.5" y="72.8">PB10</text>
<text x="215.9" y="74">+3.3V</text>
<text x="257.4" y="73.7">PC0</text>
<text x="257.6" y="77.3">PB0</text>
<text x="282.7" y="73.7">PC1</text>
<text x="282.7" y="77.3">PA7</text>
<text x="186.5" y="80.9">PB13</text>
<text x="186.5" y="83.6">PB14</text>
<text x="186.5" y="78.2">PB12</text>
<text x="256.1" y="80.9">VBAT</text>
<text x="282.6" y="80.9">PC13</text>
<text x="71.4" y="89">TRST</text>
<text x="186.5" y="86.3">PB15</text>
<text x="257.3" y="84.5">RST</text>
<text x="282.7" y="84.5">PB1</text>
<text x="71.4" y="92.6">TDI</text>
<text x="129.7" y="90.8">RST</text>
<text x="186.5" y="90.8">PC0</text>
<text x="186.5" y="93.5">PC1</text>
<text x="245.4" y="93.8">VDDA</text>
<text x="71.4" y="96.2">TMS</text>
<text x="71.4" y="99.8">TCK</text>
<text x="120.7" y="101.6">BUT</text>
<text x="126.9" y="96.2">BOOT0</text>
<text x="186.5" y="101.6">USB_P</text>
<text x="186.5" y="96.2">PC2</text>
<text x="186.5" y="98.9">PC3</text>
<text x="210.6" y="101.6">LED</text>
<text x="282.6" y="101.6">BUT</text>
<text x="282.7" y="98">PC2</text>
<text x="71.4" y="107">TDO</text>
<text x="120.9" y="107">PA2</text>
<text x="129.9" y="104.3">PA1</text>
<text x="186.5" y="107">PC6</text>
<text x="186.5" y="104.3">PC5</text>
<text x="256" y="105.2">+3.3V</text>
<text x="71.4" y="110.6">RST</text>
<text x="120.9" y="112.4">PA4</text>
<text x="129.9" y="109.7">PA3</text>
<text x="186.5" y="112.4">PC8</text>
<text x="186.5" y="109.7">PC7</text>
<text x="257.4" y="112.4">PC3</text>
<text x="257.6" y="108.8">PA2</text>
<text x="282.7" y="112.4">PA3</text>
<text x="282.7" y="108.8">PA1</text>
<text x="120.9" y="117.8">PA6</text>
<text x="129.9" y="115.1">PA5</text>
<text x="186.4" y="117.8">PC10</text>
<text x="186.5" y="115.1">PC9</text>
<text x="257.4" y="119.5">PC5</text>
<text x="257.6" y="116">PA4</text>
<text x="282.7" y="119.5">PB10</text>
<text x="282.7" y="116">USB_P</text>
<text x="120.9" y="123.1">PA8</text>
<text x="129.9" y="125.9">PA9</text>
<text x="129.9" y="120.4">PA7</text>
<text x="186.4" y="125.9">PC13</text>
<text x="186.4" y="120.4">DISC</text>
<text x="186.5" y="123.1">LED</text>
<text x="256.4" y="123.1">PB11</text>
<text x="282.7" y="123.1">PB13</text>
<text x="8.5" y="129.8">USB_P</text>
<text x="19.9" y="129.8">+5V_USB</text>
<text x="81" y="129.8">+3.3V</text>
<text x="119.8" y="128.6">PA10</text>
<text x="126.5" y="131.2">USBDM</text>
<text x="256.4" y="130.3">PB15</text>
<text x="256.4" y="126.7">PB12</text>
<text x="282.7" y="130.3">PC6</text>
<text x="282.7" y="126.7">PB14</text>
<text x="117.7" y="133.9">USBDP</text>
<text x="129.5" y="136.7">TMS</text>
<text x="252.5" y="137.5">+5V_USB</text>
<text x="257.4" y="133.9">PC7</text>
<text x="282.7" y="133.9">PC8</text>
<text x="282.7" y="137.5">PC9</text>
<text x="36.7" y="138.4">+3.3V</text>
<text x="120.7" y="139.3">TCK</text>
<text x="129.5" y="142">TDI</text>
<text x="186.5" y="142">PD2</text>
<text x="282.7" y="141.1">VIN</text>
<text x="37.2" y="148.3">DISC</text>
<text x="124.2" y="161.2">+3.3V</text>
<text x="66" y="163.6">VIN</text>
<text x="71.4" y="176.2">USBDM</text>
<text x="84.9" y="180.7">USBDP</text>
</g>
<g font-size="1.9">
<text x="13.5" y="40.2">R1</text>
<text x="48.6" y="40.2">MCP121</text>
<text x="50.4" y="38.4">DA1</text>
<text x="75.1" y="39.3">R18</text>
<text x="75.1" y="41.1">10k</text>
<text x="151.5" y="41.1">STM32F103RBT6</text>
<text x="158.2" y="39.3">DD1</text>
<text x="265.7" y="40.2">1</text>
<text x="277.2" y="40.2">2</text>
<text x="13.5" y="42">10k</text>
<text x="23.9" y="45.6">510E</text>
<text x="24.9" y="43.8">R2</text>
<text x="47.2" y="43.1">VCC</text>
<text x="53.4" y="43.1">RST</text>
<text x="100.1" y="44.7">Ferrite bead</text>
<text x="103.5" y="42.9">FB1</text>
<text x="116.5" y="47.4">C9</text>
<text x="125.5" y="47.4">C12</text>
<text x="136.7" y="45.6">13</text>
<text x="140.7" y="46.7">VDDA</text>
<text x="170.3" y="45.8">PB0/ADC8</text>
<text x="181.3" y="47.4">27</text>
<text x="181.3" y="44.7">26</text>
<text x="210.5" y="47.4">R23</text>
<text x="221.2" y="42.9">JP6</text>
<text x="221.2" y="44.7">B1_H/B1_L</text>
<text x="265.7" y="43.8">3</text>
<text x="265.7" y="47.4">5</text>
<text x="277.2" y="43.8">4</text>
<text x="277.2" y="47.4">6</text>
<text x="5.5" y="52.8">BUT</text>
<text x="5.5" y="51">S1</text>
<text x="20.3" y="51">C1</text>
<text x="20.3" y="52.8">0.1</text>
<text x="47.1" y="48.5">GND</text>
<text x="65.2" y="52.8">C3</text>
<text x="76.2" y="53.7">RST</text>
<text x="77.7" y="51.9">S2</text>
<text x="114.2" y="53.7">JP3</text>
<text x="116.5" y="49.2">10uF</text>
<text x="125.5" y="49.2">0.1</text>
<text x="136.7" y="51">12</text>
<text x="140.7" y="52.1">VSSA</text>
<text x="168.9" y="51.2">PB2/BOOT1</text>
<text x="170.3" y="48.5">PB1/ADC9</text>
<text x="170.4" y="53.9">PB3/JTDO</text>
<text x="181.3" y="52.8">55</text>
<text x="181.3" y="50.1">28</text>
<text x="210.7" y="49.2">36k</text>
<text x="265.7" y="51">7</text>
<text x="277.2" y="51">8</text>
<text x="65.2" y="54.6">1n</text>
<text x="114.2" y="55.5">VBAT</text>
<text x="120.5" y="55.5">GND(A)</text>
<text x="136.7" y="56.4">1</text>
<text x="140.7" y="57.5">VBAT</text>
<text x="168.9" y="59.3">PB5/SMBA1</text>
<text x="169.5" y="56.6">PB4/JTRST</text>
<text x="181.3" y="58.2">57</text>
<text x="181.3" y="55.5">56</text>
<text x="264.7" y="58.2">11</text>
<text x="265.7" y="54.6">9</text>
<text x="277.2" y="54.6">10</text>
<text x="277.2" y="58.2">12</text>
<text x="136.7" y="64.5">48</text>
<text x="136.7" y="61.8">32</text>
<text x="140.7" y="65.6">VDD2</text>
<text x="140.7" y="62.9">VDD1</text>
<text x="170.4" y="64.6">PB7/SDA1</text>
<text x="170.6" y="62">PB6/SCL1</text>
<text x="181.3" y="60.9">58</text>
<text x="181.3" y="63.6">59</text>
<text x="210.5" y="65.4">R24</text>
<text x="221.2" y="60.9">JP7</text>
<text x="221.2" y="62.7">B0_H/B0_L</text>
<text x="264.7" y="65.4">15</text>
<text x="264.7" y="61.8">13</text>
<text x="277.2" y="65.4">16</text>
<text x="277.2" y="61.8">14</text>
<text x="136.7" y="69.9">19</text>
<text x="136.7" y="67.2">64</text>
<text x="140.7" y="71">VDD4</text>
<text x="140.7" y="68.2">VDD3</text>
<text x="175.9" y="70.1">PB9</text>
<text x="175.9" y="67.4">PB8</text>
<text x="181.3" y="71.7">29</text>
<text x="181.3" y="69">62</text>
<text x="181.3" y="66.3">61</text>
<text x="210.7" y="67.2">36k</text>
<text x="264.7" y="69">17</text>
<text x="277.2" y="69">18</text>
<text x="98.5" y="72.6">C6</text>
<text x="98.5" y="74.4">0.1</text>
<text x="106.6" y="72.6">C7</text>
<text x="106.6" y="74.4">0.1</text>
<text x="114.7" y="72.6">C8</text>
<text x="114.7" y="74.4">0.1</text>
<text x="122.8" y="72.6">C11</text>
<text x="122.8" y="74.4">0.1</text>
<text x="136.7" y="76.2">31</text>
<text x="140.7" y="77.3">VSS1</text>
<text x="165.1" y="75.4">PB11/SDA2/RX3</text>
<text x="165.6" y="72.8">PB10/SCL2/TX3</text>
<text x="181.3" y="74.4">30</text>
<text x="181.3" y="77.1">33</text>
<text x="264.7" y="76.2">21</text>
<text x="264.7" y="72.6">19</text>
<text x="277.2" y="76.2">22</text>
<text x="277.2" y="72.6">20</text>
<text x="17.4" y="82.5">JTAG20</text>
<text x="19.9" y="80.7">XS1</text>
<text x="35.6" y="78.9">R5</text>
<text x="35.6" y="80.7">10k</text>
<text x="41.9" y="78.9">R11</text>
<text x="41.9" y="80.7">10k</text>
<text x="48.2" y="78.9">R14</text>
<text x="48.2" y="80.7">10k</text>
<text x="54.4" y="78.9">R15</text>
<text x="54.4" y="80.7">10k</text>
<text x="60.7" y="78.9">R17</text>
<text x="60.7" y="80.7">10k</text>
<text x="69.3" y="79.8">JP2</text>
<text x="69.3" y="81.6">R-T</text>
<text x="136.7" y="81.6">63</text>
<text x="136.7" y="78.9">47</text>
<text x="140.7" y="82.6">VSS3</text>
<text x="140.7" y="79.9">VSS2</text>
<text x="157.1" y="78.1">PB12/NSS2/SMBAL2/CK3</text>
<text x="163" y="83.5">PB14/MISO2/RTS3</text>
<text x="164" y="80.9">PB13/SCK2/CTS3</text>
<text x="181.3" y="82.5">35</text>
<text x="181.3" y="79.8">34</text>
<text x="221.2" y="79.8">VL2</text>
<text x="221.2" y="81.6">LED</text>
<text x="264.7" y="83.4">25</text>
<text x="264.7" y="79.8">23</text>
<text x="277.2" y="83.4">26</text>
<text x="277.2" y="79.8">24</text>
<text x="14.9" y="84.3">2</text>
<text x="14.9" y="87.9">4</text>
<text x="26.4" y="84.3">1</text>
<text x="26.4" y="87.9">3</text>
<text x="136.7" y="89.7">7</text>
<text x="136.7" y="84.3">18</text>
<text x="140.7" y="85.3">VSS4</text>
<text x="168.4" y="86.2">PB15/MOSI2</text>
<text x="181.3" y="85.2">36</text>
<text x="182.4" y="89.7">8</text>
<text x="219.8" y="87.9">R25</text>
<text x="219.8" y="89.7">330E</text>
<text x="14.9" y="95.1">8</text>
<text x="14.9" y="91.5">6</text>
<text x="26.4" y="95.1">7</text>
<text x="26.4" y="91.5">5</text>
<text x="136.7" y="95.1">60</text>
<text x="140.7" y="90.7">NSRST</text>
<text x="169.1" y="93.4">PC1/ADC11</text>
<text x="169.1" y="90.7">PC0/ADC10</text>
<text x="181.3" y="95.1">10</text>
<text x="182.4" y="92.4">9</text>
<text x="220.3" y="96">JP5</text>
<text x="13.8" y="98.7">10</text>
<text x="26.4" y="98.7">9</text>
<text x="37.5" y="101.3">R6</text>
<text x="40.8" y="101.3">10k</text>
<text x="136.7" y="100.5">14</text>
<text x="140.7" y="96.1">BOOT0</text>
<text x="140.7" y="101.5">PA0/CTS2/ADC0</text>
<text x="169.1" y="98.8">PC3/ADC13</text>
<text x="169.1" y="101.5">PC4/ADC14</text>
<text x="169.1" y="96.1">PC2/ADC12</text>
<text x="181.3" y="97.7">11</text>
<text x="181.3" y="100.5">24</text>
<text x="220.3" y="97.7">LED_E</text>
<text x="250.4" y="97.7">C18</text>
<text x="250.4" y="99.6">0.1</text>
<text x="265.7" y="100.5">3</text>
<text x="265.7" y="96.9">1</text>
<text x="277.2" y="100.5">4</text>
<text x="277.2" y="96.9">2</text>
<text x="13.8" y="105.8">14</text>
<text x="13.8" y="102.2">12</text>
<text x="26.4" y="105.8">13</text>
<text x="26.4" y="102.2">11</text>
<text x="136.7" y="103.2">15</text>
<text x="136.7" y="105.8">16</text>
<text x="140.7" y="104.2">PA1/RTS2/ADC1</text>
<text x="140.7" y="106.9">PA2/TX2/ADC2</text>
<text x="169.1" y="104.2">PC5/ADC15</text>
<text x="175.8" y="106.9">PC6</text>
<text x="181.3" y="103.2">25</text>
<text x="181.3" y="105.8">37</text>
<text x="245.5" y="106.8">GND(A)</text>
<text x="265.7" y="107.7">7</text>
<text x="265.7" y="104.1">5</text>
<text x="277.2" y="107.7">8</text>
<text x="277.2" y="104.1">6</text>
<text x="13.8" y="109.4">16</text>
<text x="13.8" y="113">18</text>
<text x="26.4" y="109.4">15</text>
<text x="26.4" y="113">17</text>
<text x="37.5" y="112.1">R7</text>
<text x="40.8" y="112.1">10k</text>
<text x="136.7" y="114">21</text>
<text x="136.7" y="108.5">17</text>
<text x="136.7" y="111.3">20</text>
<text x="140.7" y="109.6">PA3/RX2/ADC3</text>
<text x="140.7" y="112.3">PA4/NSS1/CK2/ADC4</text>
<text x="175.8" y="109.6">PC7</text>
<text x="175.8" y="112.3">PC8</text>
<text x="181.3" y="114">40</text>
<text x="181.3" y="108.5">38</text>
<text x="181.3" y="111.3">39</text>
<text x="265.7" y="111.3">9</text>
<text x="277.2" y="111.3">10</text>
<text x="13.8" y="116.6">20</text>
<text x="26.4" y="116.6">19</text>
<text x="37.5" y="115.7">R8</text>
<text x="40.8" y="115.7">10k</text>
<text x="136.7" y="119.3">23</text>
<text x="136.7" y="116.6">22</text>
<text x="140.7" y="115">PA5/SCK1/ADC5</text>
<text x="140.7" y="117.7">PA6/MISO1/ADC6</text>
<text x="174.7" y="117.7">PC10</text>
<text x="175.8" y="115">PC9</text>
<text x="181.3" y="119.3">52</text>
<text x="181.3" y="116.6">51</text>
<text x="230.2" y="114.9">C14</text>
<text x="230.2" y="116.6">10pF</text>
<text x="264.7" y="118.4">13</text>
<text x="264.7" y="114.9">11</text>
<text x="277.2" y="118.4">14</text>
<text x="277.2" y="114.9">12</text>
<text x="136.7" y="124.7">42</text>
<text x="136.7" y="122">41</text>
<text x="140.7" y="125.8">PA9/TX1</text>
<text x="140.7" y="120.4">PA7/MOSI1/ADC7</text>
<text x="140.7" y="123.1">PA8/CK1/MCO</text>
<text x="163.5" y="125.8">PC13/ANTI_TAMP</text>
<text x="174.7" y="120.4">PC11</text>
<text x="174.7" y="123.1">PC12</text>
<text x="181.3" y="122">53</text>
<text x="182.4" y="124.7">2</text>
<text x="217.6" y="125.1">32.768kHz</text>
<text x="217.6" y="123.3">Q1</text>
<text x="230.2" y="123.8">C15</text>
<text x="230.2" y="125.6">10pF</text>
<text x="264.7" y="122">15</text>
<text x="264.7" y="125.6">17</text>
<text x="277.2" y="122">16</text>
<text x="277.2" y="125.6">18</text>
<text x="45.1" y="129.2">R12</text>
<text x="45.3" y="131">10k</text>
<text x="136.7" y="127.4">43</text>
<text x="136.7" y="130.1">44</text>
<text x="140.7" y="128.5">PA10/RX1</text>
<text x="140.7" y="131.2">PA11/CTS1/CANRX/D-</text>
<text x="162.9" y="131.2">PC15/OSC32_OUT</text>
<text x="165" y="128.5">PC14/OSC32_IN</text>
<text x="182.4" y="130.1">4</text>
<text x="182.4" y="127.4">3</text>
<text x="230.2" y="131.9">C16</text>
<text x="264.7" y="129.2">19</text>
<text x="277.2" y="129.2">20</text>
<text x="13.5" y="136.4">JP1</text>
<text x="25.7" y="137.3">R3</text>
<text x="85.9" y="134.2">VT2</text>
<text x="86.4" y="136.4">BC817</text>
<text x="136.7" y="135.5">46</text>
<text x="136.7" y="132.8">45</text>
<text x="140.7" y="136.6">PA13/JTMS-SWDAT</text>
<text x="140.7" y="133.9">PA12/RTS1/CANTX/D+</text>
<text x="168.2" y="136.6">PD0/OSC_IN</text>
<text x="182.4" y="135.5">5</text>
<text x="230.2" y="133.7">27pF</text>
<text x="264.7" y="132.8">21</text>
<text x="264.7" y="136.4">23</text>
<text x="277.2" y="132.8">22</text>
<text x="277.2" y="136.4">24</text>
<text x="13.5" y="138.2">USBP_E</text>
<text x="25.7" y="139.1">15k</text>
<text x="56.3" y="141.8">R16</text>
<text x="56.3" y="143.6">36k</text>
<text x="136.7" y="140.9">50</text>
<text x="136.7" y="138.2">49</text>
<text x="140.7" y="142">PA15/JTDI</text>
<text x="140.7" y="139.3">PA14/JTCK-SWCLK</text>
<text x="166.1" y="139.3">PD1/OCS_OUT</text>
<text x="175.8" y="142">PD2</text>
<text x="181.3" y="140.9">54</text>
<text x="182.4" y="138.2">6</text>
<text x="208.1" y="139.1">R22</text>
<text x="208.1" y="140.9">1M</text>
<text x="217.6" y="138.2">Q2</text>
<text x="217.6" y="140">8MHz</text>
<text x="230.2" y="140.9">C17</text>
<text x="230.2" y="142.7">27pF</text>
<text x="264.7" y="140">25</text>
<text x="277.2" y="140">26</text>
<text x="25.7" y="149">R4</text>
<text x="46" y="144.5">R13</text>
<text x="46.7" y="146.3">1k</text>
<text x="64.3" y="144.9">VT1</text>
<text x="64.8" y="147.2">BC817</text>
<text x="75.1" y="147.2">R19</text>
<text x="75.1" y="149">36k</text>
<text x="85" y="147.2">R20</text>
<text x="85" y="149">1.5k</text>
<text x="270.6" y="146.3">C19</text>
<text x="270.6" y="148.1">0.1</text>
<text x="25.7" y="150.8">22k</text>
<text x="43.1" y="161.1">SS14</text>
<text x="43.6" y="159.3">VD1</text>
<text x="101" y="160.7">LD1117 3.3V</text>
<text x="104.3" y="158.9">DA2</text>
<text x="91.3" y="165.2">C5</text>
<text x="91.3" y="167">10uF</text>
<text x="120.1" y="165.2">C10</text>
<text x="120.1" y="167">10uF</text>
<text x="129.1" y="165.2">C13 JP4</text>
<text x="129.1" y="167">0.1</text>
<text x="133.1" y="167">GNDA</text>
<text x="150.2" y="166.1">VL1</text>
<text x="150.2" y="167.9">PWR</text>
<text x="27.3" y="172.4">1</text>
<text x="136.7" y="173.3">GND(A)</text>
<text x="27.3" y="179.6">3</text>
<text x="27.3" y="176">2</text>
<text x="40.6" y="178.6">R1027E</text>
<text x="41.1" y="174.2">R9</text>
<text x="44.2" y="174.2">27E</text>
<text x="148.8" y="174.2">R21</text>
<text x="148.8" y="176">510E</text>
<text x="27.3" y="183.2">4</text>
<text x="58" y="183.2">C2</text>
<text x="58" y="185">47pF</text>
<text x="67" y="183.2">C4</text>
<text x="67" y="185">47pF</text>
</g>
<g font-size="1.8">
<text x="80.5" y="135.7" transform="rotate(180 80.5 135.7)">1</text>
<text x="83.3" y="133.7" transform="rotate(-90 83.3 133.7)">3</text>
<text x="85.3" y="140.9" transform="rotate(-90 85.3 140.9)">2</text>
<text x="58.9" y="146.4" transform="rotate(180 58.9 146.4)">1</text>
<text x="61.7" y="144.5" transform="rotate(-90 61.7 144.5)">3</text>
<text x="63.7" y="151.7" transform="rotate(-90 63.7 151.7)">2</text>
<text x="98.5" y="162.7">3</text>
<text x="98.5" y="164.5">1</text>
<text x="100.8" y="163.5">IN</text>
<text x="100.8" y="165.3">GND</text>
<text x="107.8" y="163.5">OUT</text>
<text x="107.8" y="165.3">OUT</text>
<text x="112.9" y="162.9">2</text>
<text x="112.9" y="164.6">4</text>
</g>
</svg>
